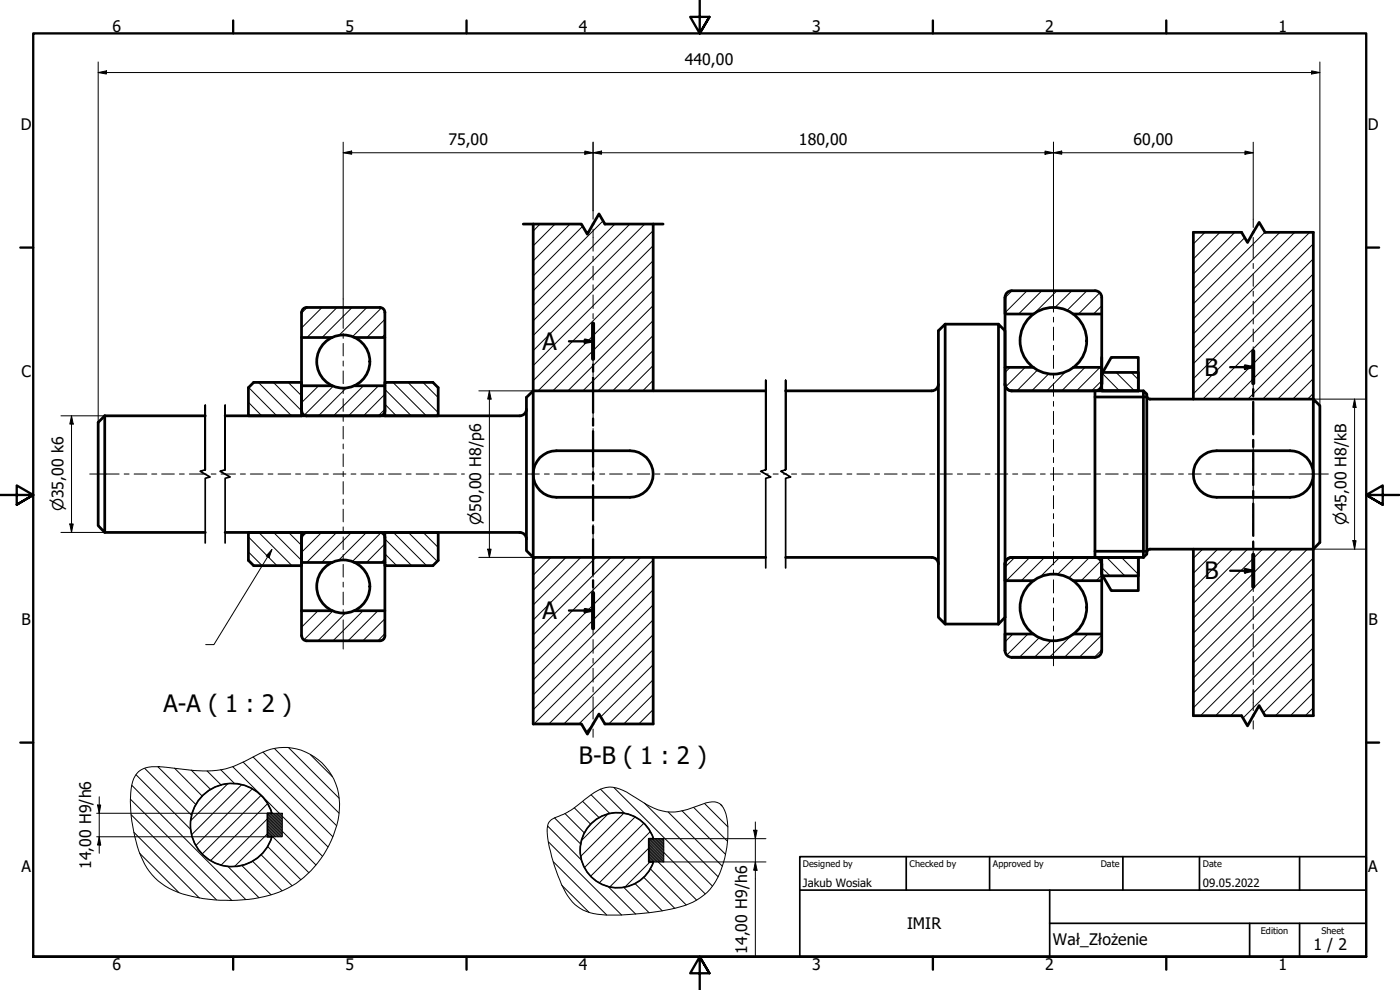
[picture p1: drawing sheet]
<svg xmlns="http://www.w3.org/2000/svg" width="420mm" height="297mm" viewBox="0 0 420 297" stroke-linecap="round" stroke-linejoin="round" font-family="sans-serif">
<!-- layer: Hatch (ISO) -->
<g fill="none" stroke="#000" stroke-width=".3">
<path d="M162.1 67.2l-2.1 2.1M166.6 67.2l-6.6 6.6M171.1 67.2l-11.1 11.1M174.9 67.9l-14.9 14.9M181 66.3l-21 20.9M184.5 67.2l-24.5 24.5M189 67.2l-29 29.1M193.5 67.2l-33.5 33.5M196 73.7l-36 36M196 78.2l-36 36M196 69.2l-36 36M361.6 69.7l-3.5 3.5"/>
<path d="M366.1 69.7l-8 8M370.6 69.7l-12.5 12.5M373.6 71.3l-15.5 15.4M378 66.9l-.4 .4M379.6 69.7l-21.5 21.5M384.1 69.7l-26 26M388.6 69.7l-30.5 30.5M393.1 69.7l-35 34.9M394.1 77.6l-36 36.1M394.1 73.1l-36 36M92.2 92.3l-1.7 1.6M96.6 92.3l-6.1 6.1"/>
<path d="M101.2 92.3l-9.1 9M105.7 92.3l-9.1 9M110.1 92.3l-8.4 8.3M114.5 92.4l-8.7 8.6M115.5 95.8l-5.4 5.5M196 96.2l-21.1 21.1M196 87.2l-30.1 30.1M196 91.7l-25.6 25.6M196 82.7l-34.5 34.6M303.7 87.2l-2.1 2.1M308.2 87.2l-6.6 6.6M312.7 87.2l-7 7"/>
<path d="M317.2 87.2l-6.9 7M321.7 87.2l-5.1 5.1M326.2 87.2l-6 5.9M330.1 87.8l-6.4 6.4M330.6 91.7l-2.4 2.5M394.1 95.6l-24.1 24.1M394.1 91.1l-28.6 28.6M394.1 86.6l-33.1 33.1M394.1 82.2l-36 36M74.6 116.3l8.5 8.5M77.5 114.7l10 10.1M82 114.7l8.5 8.5"/>
<path d="M86.5 114.7l4 4M91.1 115.7l-.6 .6M95.6 115.7l-5.1 5.1M100 115.9l-8.7 8.7M103.9 116.4l-8.3 8.4M109.1 115.7l-9 9.1M113.6 115.7l-9 9.1M115.5 116.8l7.9 8M115.5 100.3l-.9 1M115.5 118.3l-6.4 6.5M117.9 114.7l10.1 10.1M122.4 114.7l9.1 9.1"/>
<path d="M126.9 114.7l4.6 4.6M196 105.1l-12.1 12.2M196 114.1l-3.1 3.2M196 109.7l-7.6 7.6M196 100.6l-16.5 16.7M303.1 110.2l-1.5 1.5M307.7 110.2l-5.9 5.9M311.4 111l-6.2 6.3M314.8 112.1l-5.2 5.2M319.9 111.4l-5.8 5.9M325.6 110.2l-7 7.1M330.1 110.2l-7 7.1"/>
<path d="M330.6 114.2l-3 3.1M330.6 116.4l.9 .9M330.8 112l5.2 5.3M335 111.7l5.5 5.6M339.5 111.7l2.1 2.2M394.1 118l-1.7 1.7M394.1 113.6l-6.1 6.1M394.1 109.1l-10.6 10.6M394.1 104.6l-15.1 15.1M394.1 100.1l-19.6 19.6M74.5 120.7l4 4.1M115.5 121.3l3.4 3.5"/>
<path d="M115.5 122.8l-2 2M77.7 159.8l9.9 9.9M82.1 159.8l8.4 8.3M86.6 159.8l3.9 3.8M92 159.8l-1.5 1.5M96.5 159.8l-6 5.9M101 159.8l-9 9M105.5 159.8l-9 9M110 159.8l-8.4 8.3M114.4 159.8l-8.7 8.7M118 159.8l10 9.9M122.6 159.8l8.7 8.7"/>
<path d="M127 159.8l4.5 4.5M131.5 159.8h.1M74.5 165.6l4.2 4.1M74.5 161.1l8.6 8.6M115.5 167.7l-1.1 1.1M115.5 166.2l3.6 3.5M115.5 161.7l8.1 8M115.5 163.2l-5.5 5.6M160.8 167.2l-.8 .9M165.4 167.2l-5.4 5.4M169.9 167.2l-9.9 9.9M174.3 167.2l-14.3 14.3"/>
<path d="M178.8 167.2l-18.8 18.8M183.3 167.2l-23.3 23.3M187.8 167.2l-27.8 27.8M192.3 167.2l-32.3 32.3M196 177l-36 36M196 172.5l-36 36M196 168l-36 36M304.5 167.2l-2.9 3M309.1 167.2l-7.1 7M313.5 167.2l-7 7M318 167.2l-5.8 5.9M322.5 167.2l-5.1 5.1"/>
<path d="M327 167.2l-6.2 6.2M330.4 168.3l-5.9 5.9M330.6 172.6l-1.6 1.6M330.6 170.3l2.5 2.5M332.1 167.2l5.5 5.6M336.5 167.2l5.1 5.1M341.1 167.2l.5 .6M360.9 164.8l-2.8 2.7M365.4 164.8l-7.3 7.2M369.9 164.8l-11.8 11.7M374.4 164.8l-16.3 16.2M378.9 164.8l-20.8 20.7"/>
<path d="M383.3 164.8l-25.2 25.2M387.9 164.8l-29.8 29.7M392.4 164.8l-34.3 34.1M394.1 176.5l-36 35.9M394.1 171.9l-36 36M394.1 167.4l-36 36M91 183.2l-.5 .5M95.4 183.2l-4.9 5M99.9 183.3l-8.7 8.7M103.8 183.9l-8.4 8.4M109 183.2l-9.1 9.1M113.4 183.2l-8.9 9.1"/>
<path d="M115.5 190.1l-2.1 2.2M115.5 185.7l-6.6 6.6M196 199.4l-15.7 15.7M196 194.9l-22.3 22.3M196 190.4l-26.8 26.8M196 186l-31.3 31.2M196 181.5l-35.7 35.7M304 190.2l-2.4 2.4M308.5 190.2l-6.4 6.4M311.9 191.3l-6 5.9M315.5 192.2l-5 5M321.6 190.5l-6.6 6.7"/>
<path d="M326.5 190.2l-7 7M330.6 195l-2.2 2.2M330.6 190.5l-6.7 6.7M394.1 198.9l-14.9 15M394.1 194.4l-21 21M394.1 189.9l-24.8 24.8M394.1 185.4l-29.3 29.3M394.1 180.9l-33.8 33.8M177.7 217.7l-1.8 1.9M196 212.9l-4.3 4.3M196 208.4l-8.8 8.8M196 203.9l-13.3 13.3"/>
<path d="M394.1 212.3l-2.4 2.4M394.1 207.9l-6.8 6.8M394.1 203.4l-11.3 11.3M39.1 239.8l30.4 30.3M39.6 235.6l34.2 34.3M40.8 232.5l16.4 16.3M43.4 230.6l14.1 14.1M47.4 230l11.4 11.4M52.4 230.5l8.3 8.4M57.4 231.1l5.8 5.7M62.2 231.3l4.2 4.2M66.2 230.9l4.2 4.2"/>
<path d="M68.3 235.2l-11.1 11M69.8 230l27 26.9M72.5 235.4l-15 15M73 228.6l25.4 25.5M75.8 236.7l-17 17M75.9 227.1l24 24M78.4 238.6l-17.7 17.6M78.9 225.7l22.1 22M82.4 224.6l19.3 19.4M86.6 224.3l15.2 15.2M93.2 226.4l6.6 6.6M177.4 238.5l5.7 5.6"/>
<path d="M180.2 236.8l7.4 7.3M184.2 236.3l29.6 29.6M39.4 244.5l25.6 25.5M40.2 249.7l19.6 19.7M41.9 256l11.8 11.8M68.3 259.9l9.4 9.5M72.5 259.6l8.8 8.9M75.8 258.4l8.8 8.9M78.4 256.5l9.2 9.2M80.3 250.2l-9.9 9.8M80.3 245.7l-13.9 13.9M80.3 249.4l12.4 12.5"/>
<path d="M80.3 244.9l14.5 14.6M80.3 250.7l.2 .4M80.3 250.3l.7 .8M80.3 249.9l1.1 1.2M80.3 249l2 2.1M80.3 248.5l2.4 2.6M80.3 248.1l2.9 3M80.3 247.6l3.4 3.5M80.3 247.2l3.8 3.9M80.3 246.7l4.3 4.4M80.3 246.2l4.4 4.5M80.3 245.8l4.4 4.5"/>
<path d="M80.3 245.3l4.4 4.6M80.3 244.5l4.4 4.5M80.3 244l4.4 4.5M80.3 241.1l-17.1 17.1M80.3 254l10 10M80.7 244l4 4.1M81.2 244l3.5 3.6M81.6 244l3.1 3.2M82 244l2.7 2.7M82.5 244l2.2 2.3M82.9 244l1.8 1.8M83.4 244l1.3 1.3"/>
<path d="M84.3 244l.4 .5M164.3 247.8l10.2 10.2M164.6 252.6l22 22M166.1 258.6l16 15.9M166.4 245.4l7.9 7.9M169.5 244.1l5.9 5.8M172.3 242.4l5 4.9M174.9 240.5l4.9 4.8M182.4 244.3l-7.9 7.9M187.1 244.1l-12.8 12.8M190.6 245.2l-15.2 15.1M193.2 247.1l-15.9 15.8"/>
<path d="M193.4 241l22.1 22.1M194.7 254.5l-11.6 11.6M194.7 255.8l14.3 14.3M194.7 258.4l.2 .2M194.7 258l.6 .6M194.7 257.5l1.1 1.1M194.7 257.1l1.5 1.5M194.7 256.7l2 1.9M194.7 256.2l2.4 2.4M194.7 255.3l3.3 3.3M194.7 254.9l3.7 3.7M194.7 254.4l4.2 4.2"/>
<path d="M194.7 254l4.5 4.5M194.7 253.5l4.5 4.5M194.7 253.1l4.5 4.4M194.7 252.7l4.5 4.4M194.7 252.1l4.5 4.6M194.7 251.7l4.5 4.5M195.1 258.6l-7.5 7.5M195.1 251.6l16.5 16.6M195.1 249.5l-15.3 15.4M195.5 251.6l3.7 3.7M196 251.6l3.2 3.3M196.4 251.6l2.8 2.8"/>
<path d="M196.8 251.6l2.4 2.4M197.3 251.6l1.9 1.9M197.7 251.6l1.5 1.5M198.2 251.6l1 1.1M198.6 251.6l.6 .6M199.1 251.6l.1 .2M200.5 243.6l16.3 16.3M204.7 243.3l13 13M208.2 242.2l10.1 10.2M211.5 241.1l6.9 7M216.2 241.3l.5 .5M168.7 265.7l8.1 8"/>
<path d="M182.4 265.9l8.4 8.3M187.1 266.2l7.7 7.7M190.6 265.1l8.2 8.2M193.2 263.2l9.3 9.3M195.1 260.7l10.8 10.8"/>
</g>
<!-- layer: Break Line (ISO) -->
<path d="M61.6 141v-19.4v19.4l-1.5 .4 3 1.7-1.5 .4v19.4M67.6 141v-19.4v19.4l-1.6 .4 3.1 1.7-1.5 .4v19.4M229.8 141v-26.9v26.9l-1.5 .4 3 1.7-1.5 .4v26.9M235.8 141v-26.9v26.9l-1.5 .4 3 1.7-1.5 .4v26.9" fill="none" stroke="#000" stroke-width=".51"/>
<!-- layer: Visible (ISO) -->
<g fill="none" stroke="#000" stroke-width=".83">
<path d="M281.6 99.2l2.1-1.9v89.9l-2.1-2zM283.7 97.3h16M299.7 97.3l1.9 1.9v86l-1.9 2zM158 119.2l2-1.9v49.9l-2-2zM160 117.3h69.8M281.6 115.3a2 2 0 0 1-2 2h-43.8M301.6 115.3a2 2 0 0 0 2 2h39.6M328.6 117.3v49.9M343.2 117.3l1 .9v48l-1 1zM344.2 118.8a.98 .98 0 0 0 1 .9h48.9M394.1 119.7l2 2v41l-2 2.1zM29.5 126.7l1.9-1.9v35l-1.9-2.1z"/>
<path d="M31.4 124.8h30.2M158 122.8a2 2 0 0 1-2 2h-88.4M162.1 137.3a6.9 6.9 0 0 1 4.9-2.1h22a7 7 0 0 1 7 7 7 7 0 0 1-7 7h-22a7 7 0 0 1-6.5-4.3 7 7 0 0 1 1.6-7.6zM360.2 137.3a6.9 6.9 0 0 1 4.9-2.1h22.1a7 7 0 0 1 6.9 7 7 7 0 0 1-6.9 7h-22.1a7 7 0 0 1-6.5-4.3 7 7 0 0 1 1.6-7.6zM31.4 159.8h30.2M67.6 159.8h88.4a2 2 0 0 1 2 2M160 167.2h69.8M235.8 167.2h43.8a2 2 0 0 1 2 2M343.2 167.2h-39.6a2 2 0 0 0-2 2M394.1 164.8h-48.9a.98 .98 0 0 0-1 1M283.7 187.2h16"/>
</g>
<!-- layer: Visible Narrow (ISO) -->
<path d="M328.6 119.1h15.6M328.6 165.4h15.6" fill="none" stroke="#000" stroke-width=".83"/>
<!-- layer: Visible (ISO) -->
<path d="M81.7 244h-1.4v7.1l1.3-.1a12.5 12.5 0 0 1-19.2 6.7 12.5 12.5 0 0 1 0-20.3 12.5 12.5 0 0 1 19.2 6.6M196 251.6h-1.3v7h1.3M196.1 251.6a11.3 11.3 0 0 0-17.3-5.6 11.3 11.3 0 0 0 0 18.2 11.3 11.3 0 0 0 17.3-5.6" fill="none" stroke="#000" stroke-width=".51"/>
<!-- layer: Section Line (ISO) -->
<g fill="none" stroke="#000" stroke-width=".7">
<path d="M178 97.1v10.6M170.8 102.4h7.2M175.5 101.9l2.5 .5-2.5 .5zM178 109.4v2.1M178 113.3v10.5M369.2 110.2h6.9M373.6 109.7l2.5 .5-2.5 .5zM376.1 105.3v9.7M376.1 116.8v2.1M178 125.6v2.1M178 129.4v10.6M376.1 120.6v9.7"/>
<path d="M376.1 132v2.1M376.1 135.9v9.6M178 141.7v2.1M178 145.6v10.5M178 157.9v2.1M376.1 147.3v2.1M376.1 151.1v9.7M178 161.8v10.5M178 174.1v2.1M178 177.9v10.6M369.2 171.2h6.9M373.6 170.7l2.5 .5-2.5 .6z"/>
<path d="M376.1 162.5v2.1M376.1 166.4v9.7M170.8 183.2h7.2M175.5 182.7l2.5 .5-2.5 .5z"/>
</g>
<path d="M178 97.1v10.6M376.1 105.3v9.7M178 177.9v10.6M376.1 166.4v9.7" fill="none" stroke="#000" stroke-width="1.2"/>
<g fill="#000">
<path d="M175.5 101.9l2.5 .5-2.5 .5z" fill-rule="evenodd"/>
<path d="M373.6 109.7l2.5 .5-2.5 .5z" fill-rule="evenodd"/>
<path d="M373.6 170.7l2.5 .5-2.5 .6z" fill-rule="evenodd"/>
<path d="M175.5 182.7l2.5 .5-2.5 .5z" fill-rule="evenodd"/>
</g>
<!-- layer: Border (ISO) -->
<g fill="none" stroke="#000" stroke-width=".7">
<path d="M70 6.1v3.9M140 6.1v3.9M210 0v10l-2.9-4.9h5.8l-2.9 4.9 2.9-4.9M280 6.1v3.9M350 6.1v3.9M6.1 74.3h3.9M410 74.3h3.9M0 148.5h10l-5-2.8v5.7l5-2.9-5 2.9M420 148.5h-10l5-2.8v5.7l-5-2.9 5 2.9M6.1 222.8h3.9M410 222.8h3.9M10 287.1v-277.1h400v277.1h-400h400"/>
<path d="M70 287.1v3.8M140 287.1v3.8M212.9 292l-2.9-4.9 2.9 4.9h-5.8l2.9-4.9v9.9M280 287.1v3.8M350 287.1v3.8"/>
</g>
<!-- layer: Title (ISO) -->
<path d="M240 257h170v30.1h-170zM272 257v10.1M297 257v10.1M337 257v10.1M360 257v10.1M390 257v10.1M240 267.1h170M315 277h95M315 267.1v20M375 277v10.1M390 277v10.1" fill="none" stroke="#000" stroke-width=".51"/>
<!-- layer: Sketch Geometry (ISO) -->
<g fill="none" stroke="#000" stroke-width=".83">
<path d="M157 67.2h3M160 67.2h14.5l1.8 3.1 3.5-6.1 1.7 3h17.5M160 67.2v50.1M196 67.2v50.1M90.5 93.7v29.5M92 92.3h22a1.49 1.49 0 0 1 1.5 1.4v29.6a1.49 1.49 0 0 1-1.5 1.5h-22M92 92.3a1.49 1.49 0 0 0-1.4 1.4M301.6 89.2a2 2 0 0 1 2-2h25a2 2 0 0 1 2 2M310.1 94.2h-8.5v-4.9v25.9a2 2 0 0 0 2 2.1h25a2 2 0 0 0 2-2M322.1 94.2h8.5M330.6 89.3v25.9M76.1 114.7h14.4v10.1h-16v-8.5z"/>
<path d="M90.5 115.7h9.1M90.5 101.3h9.1M106.4 115.7h9.1M106.4 101.3h9.1M115.5 114.7h14.4l1.6 1.6v8.5h-16zM301.6 110.2h8.5M322.1 110.2h8.5v5M330.6 117.3h11M330.9 111.7h10.7v5.6M333.5 107.2h8.1v10.1h-11v-5zM358.1 119.7v-50h14.5l1.8 3.1 3.5-6.1 1.8 3h14.4v50M90.6 123.3a1.49 1.49 0 0 0 1.4 1.5"/>
<path d="M74.5 159.8h16v9.9h-14.4l-1.6-1.6zM92 159.8h22a1.49 1.49 0 0 1 1.5 1.4v29.5M92 159.8a1.49 1.49 0 0 0-1.4 1.4M115.5 159.8h16v8.3l-1.6 1.6h-14.4zM90.5 168.8h9.1M90.5 161.2v29.5M106.4 168.8h9.1M160 167.2v50h14.5l1.8 3.1 3.5-6.1 1.7 3h14.5v-50M301.6 169.2v26a2 2 0 0 0 2.1 2h24.9a2 2 0 0 0 2-2v-26M301.6 174.2h8.5M301.6 169.2a2 2 0 0 1 2.1-2h24.9a2 2 0 0 1 2 2M322.1 174.2h8.5"/>
<path d="M330.6 167.2h11v10h-8.1l-2.9-4.9zM330.6 167.2h11M341.6 167.2v5.6h-10.7M358.1 164.8v49.9h14.5l1.8 3.1 3.5-6.1 1.8 3h14.4v-49.9M90.5 183.2h9.1M90.6 190.8a1.49 1.49 0 0 0 1.4 1.5M106.4 183.2h9.1M115.5 190.8a1.49 1.49 0 0 1-1.5 1.5h-22M301.6 190.2h8.5M322.1 190.2h8.5"/>
<circle cx="103" cy="108.5" r="8"/>
<circle cx="316.1" cy="102.3" r="10"/>
<circle cx="103" cy="176" r="8"/>
<circle cx="316.1" cy="182.3" r="10"/>
</g>
<g fill="none" stroke="#000" stroke-width=".3">
<path d="M90.5 93.7v29.5M92 92.3h22a1.49 1.49 0 0 1 1.5 1.4v29.6a1.49 1.49 0 0 1-1.5 1.5h-22M92 92.3a1.49 1.49 0 0 0-1.4 1.4M90.5 115.7h9.1M90.5 101.3h9.1M106.4 115.7h9.1M106.4 101.3h9.1M90.6 123.3a1.49 1.49 0 0 0 1.4 1.5M74.5 159.8h57M92 159.8a1.49 1.49 0 0 0-1.4 1.4M114 159.8a1.49 1.49 0 0 1 1.5 1.4v29.5M90.5 168.8h9.1"/>
<path d="M90.5 161.2v29.5M106.4 168.8h9.1M90.5 183.2h9.1M90.6 190.8a1.49 1.49 0 0 0 1.4 1.5M106.4 183.2h9.1M115.5 190.8a1.49 1.49 0 0 1-1.5 1.5h-22M41.6 231.5a9.5 9.5 0 0 1 7.2-1.4l3.9 .5a38.3 38.3 0 0 0 15.1 .1l1.2-.4a58.5 58.5 0 0 0 10.1-4.7 16.5 16.5 0 0 1 22.7 14.1 29 29 0 0 1-8.5 21.5 29.5 29.5 0 0 1-20.5 8.8 43.1 43.1 0 0 1-22-3.4 19.5 19.5 0 0 1-9.6-12.7 39.7 39.7 0 0 1-1.4-19.4l.8-1.7zM80.3 244h4.4v7.1h-4.4zM81.7 244h-1.4v7.1h1.4a12.5 12.5 0 0 1-19.2 6.8 12.5 12.5 0 0 1-.2-20.4 12.5 12.5 0 0 1 19.3 6.5M165.1 246.3l.8-.6a26.5 26.5 0 0 0 9.7-5.9l1.8-1.3a8.6 8.6 0 0 1 10.7-.8l3.4 2.1a16.6 16.6 0 0 0 11.1 3.8l3.7-.7 5.5-2a4.1 4.1 0 0 1 5.2 1.4 18.6 18.6 0 0 1 1.3 10.4 25.8 25.8 0 0 1-6.1 15.1 20.6 20.6 0 0 1-10.8 5 72.3 72.3 0 0 1-22.1 1.5 12.3 12.3 0 0 1-10.1-7.7 48.5 48.5 0 0 1-5-17.9 3.2 3.2 0 0 1 .9-2.4zM194.7 251.6h4.5v7h-4.5zM196.1 251.6a11.3 11.3 0 0 0-17.3-5.6 11.3 11.3 0 0 0 0 18.2 11.3 11.3 0 0 0 17.3-5.6"/>
<circle cx="103" cy="108.5" r="8"/>
<circle cx="103" cy="176" r="8"/>
</g>
<!-- layer: Centerline (ISO) -->
<g fill="none" stroke="#000" stroke-width=".3">
<path d="M178 63.2v2.6M178 68.8v6.6M178 76.9v1.4M178 79.9v4.1M376.1 65.8v2.4M376.1 71.2v6.4M376.1 79v1.6M103 89.7v8.8M178 85.5v1.5M178 88.5v4.1M178 94.1v1.5M178 97.1v4.1"/>
<path d="M316.2 84.8v8.8M316.2 95.2v1.4M316.2 98.2v3.9M376.1 82.1v3.8M376.1 87.4v1.5M376.1 90.4v3.8M376.1 95.7v1.5M376.1 98.7v3.8M103 100.1v1.4M103 103v3.8M103 108.3v1.5M103 111.3v3.8"/>
<path d="M103 116.6v1.5M103 119.6v3.8M178 102.7v1.5M178 105.7v4.1M178 111.3v1.5M178 114.3v4.2M178 119.9v1.6M316.2 103.6v1.5M316.2 106.6v3.9M316.2 112v1.5M316.2 115v3.9M376.1 104.1v1.4"/>
<path d="M376.1 107v3.9M376.1 112.4v1.4M376.1 115.4v3.8M103 124.9v1.5M103 127.9v3.8M103 133.2v1.5M103 136.2v3.8M178 122.9v4.1M178 128.6v1.4M178 131.6v4.1M178 137.2v1.5M316.2 120.4v1.5"/>
<path d="M316.2 123.4v4M316.2 128.8v1.6M316.2 131.9v3.8M316.2 137.3v1.5M376.1 120.7v1.5M376.1 123.7v3.8M376.1 129v1.5M376.1 132v3.8M376.1 137.3v1.5M26.9 142.2h8.9M37.3 142.2h1.4M40.3 142.2h3.8"/>
<path d="M45.5 142.2h1.6M48.5 142.2h3.8M53.8 142.2h1.5M56.8 142.2h5M63.4 142.2h1.4M66.4 142.2h4.3M72.1 142.2h1.6M75.1 142.2h3.8M80.5 142.2h1.4M83.4 142.2h3.8M88.7 142.2h1.5M91.8 142.2h3.7"/>
<path d="M97 142.2h1.6M100 142.2h3.8M103 141.5v1.5M103 144.5v3.8M103 149.8v1.5M103 152.8v3.8M103 158.1v1.5M105.3 142.2h1.5M108.3 142.2h3.8M113.6 142.2h1.5M116.6 142.2h3.8M121.9 142.2h1.5"/>
<path d="M124.9 142.2h3.8M130.2 142.2h1.5M133.2 142.2h3.8M138.5 142.2h.9M146.8 142.2h1.5M149.8 142.2h3.7M155.1 142.2h1.5M158.1 142.2h3.8M163.4 142.2h1.4M166.4 142.2h3.8M171.6 142.2h1.6M174.7 142.2h3.7"/>
<path d="M178 140.2v4.1M178 145.8v1.5M178 148.8v4.1M178 154.4v1.5M178 157.4v4.1M180 142.2h1.5M182.9 142.2h3.9M188.2 142.2h1.5M191.3 142.2h3.7M196.5 142.2h1.6M199.5 142.2h3.8M204.9 142.2h1.4"/>
<path d="M207.8 142.2h3.8M213.1 142.2h1.5M216.1 142.2h3.8M221.4 142.2h1.5M224.4 142.2h3.8M229.7 142.2h.9M232 142.2h1.6M235.1 142.2h1M237.6 142.2h1.5M240.6 142.2h3.7M245.9 142.2h1.5M248.9 142.2h3.8"/>
<path d="M254.2 142.2h1.5M257.2 142.2h3.8M262.4 142.2h1.6M265.4 142.2h3.8M270.8 142.2h1.4M273.7 142.2h3.9M279 142.2h1.5M282.1 142.2h3.7M287.3 142.2h1.6M290.3 142.2h3.8M295.7 142.2h1.4M298.6 142.2h3.9"/>
<path d="M303.9 142.2h1.5M306.9 142.2h3.8M312.2 142.2h1.5M315.2 142.2h3.8M316.2 140.3v3.9M316.2 145.7v1.5M316.2 148.7v3.9M316.2 154.1v1.5M316.2 157.1v3.9M320.5 142.2h1.5M323.5 142.2h3.8M328.8 142.2h1.5"/>
<path d="M331.8 142.2h3.8M337.1 142.2h1.5M340.1 142.2h3.8M345.4 142.2h1.5M348.4 142.2h3.8M353.7 142.2h1.5M356.7 142.2h3.8M361.9 142.2h1.6M365 142.2h3.7M370.3 142.2h1.5M373.3 142.2h3.8M376.1 140.3v3.8"/>
<path d="M376.1 145.7v1.5M376.1 148.6v3.8M376.1 154v1.5M376.1 157v3.8M378.5 142.2h1.5M381.6 142.2h3.7M386.8 142.2h1.6M389.8 142.2h8.9M103 161.1v3.8M103 166.4v1.5M103 169.3v3.9M103 174.7v1.4"/>
<path d="M103 177.7v3.8M178 163.1v1.4M178 166v4.2M178 171.6v1.6M178 174.7v4M316.2 162.5v1.6M316.2 165.5v4M316.2 171v1.5M316.2 174v3.9M316.2 179.4v1.5M376.1 162.3v1.5M376.1 165.3v3.8"/>
<path d="M376.1 170.6v1.5M376.1 173.6v3.9M376.1 178.9v1.6M103 182.9v1.6M103 186v8.7M178 180.3v1.5M178 183.2v4.2M178 188.9v1.5M178 191.9v4.1M178 197.5v1.5M316.2 182.4v3.9M316.2 187.8v1.5"/>
<path d="M316.2 190.8v9M376.1 182v3.8M376.1 187.2v1.6M376.1 190.3v3.8M376.1 195.6v1.5M376.1 198.6v3.8M178 200.5v4.1M178 206.1v1.5M178 209.1v6.7M178 218.7v2.5M376.1 203.9v1.5M376.1 206.9v6.3"/>
<path d="M376.1 216.3v2.4"/>
</g>
<!-- layer: Dimension (ISO) -->
<g fill="none" stroke="#000" stroke-width=".3">
<path d="M29.5 18.6v108.1M396.1 18.6v103.1M29.5 21.8l2.4-.5v.9zM29.5 21.8h366.6M393.6 21.3l2.5 .5-2.5 .4zM103 45.8l2.5-.5v1zM103 45.8h273.1M103 42.7v47M175.5 45.3l2.5 .5-2.5 .5zM178 45.8l2.5-.5v1zM178 42.7v20.5M313.6 45.3l2.6 .5-2.6 .5z"/>
<path d="M316.2 45.8l2.4-.5v1zM316.2 42.7v42.1M373.6 45.3l2.5 .5-2.5 .5zM376.1 42.7v23.1M143.7 117.3h16.3M146.9 117.3l.5 2.4h-1zM146.9 117.3v49.9M394.1 119.7h15.6M406.5 119.7l.5 2.5h-1zM406.5 119.7v45.1M18.3 124.8h13.1M21.5 124.8l.5 2.4h-1z"/>
<path d="M21.5 124.8v35M18.3 159.8h13.1M21 157.2h1l-.5 2.6zM143.7 167.2h16.3M146.4 164.8h1l-.5 2.4zM394.1 164.8h15.6M406 162.2h1l-.5 2.6zM29.8 239.1v16.9M29 244h51.3M29 251.1h51.3M29.3 241.5h.9l-.4 2.5zM29.8 251.1l.4 2.4h-.9z"/>
<path d="M196 251.6h33.9M199.2 258.6h30.7M226.2 249.1h1l-.5 2.5zM226.7 258.6l.5 2.5h-1zM226.7 246.6v40.4"/>
</g>
<g fill="#000">
<path d="M29.5 21.8l2.4-.5v.9z" fill-rule="evenodd"/>
<path d="M393.6 21.3l2.5 .5-2.5 .4z" fill-rule="evenodd"/>
<path d="M103 45.8l2.5-.5v1z" fill-rule="evenodd"/>
<path d="M175.5 45.3l2.5 .5-2.5 .5z" fill-rule="evenodd"/>
<path d="M178 45.8l2.5-.5v1z" fill-rule="evenodd"/>
<path d="M313.6 45.3l2.6 .5-2.6 .5z" fill-rule="evenodd"/>
<path d="M316.2 45.8l2.4-.5v1z" fill-rule="evenodd"/>
<path d="M373.6 45.3l2.5 .5-2.5 .5z" fill-rule="evenodd"/>
<path d="M146.9 117.3l.5 2.4h-1z" fill-rule="evenodd"/>
<path d="M21.5 124.8l.5 2.4h-1z" fill-rule="evenodd"/>
<path d="M406.5 119.7l.5 2.5h-1z" fill-rule="evenodd"/>
<path d="M21 157.2h1l-.5 2.6z" fill-rule="evenodd"/>
<path d="M146.4 164.8h1l-.5 2.4z" fill-rule="evenodd"/>
<path d="M406 162.2h1l-.5 2.6z" fill-rule="evenodd"/>
<path d="M29.3 241.5h.9l-.4 2.5z" fill-rule="evenodd"/>
<path d="M29.8 251.1l.4 2.4h-.9z" fill-rule="evenodd"/>
<path d="M226.2 249.1h1l-.5 2.5z" fill-rule="evenodd"/>
<path d="M226.7 258.6l.5 2.5h-1z" fill-rule="evenodd"/>
</g>
<!-- layer: Symbol (ISO) -->
<path d="M81.6 164.9l-.8 2.4-.9-.5zM81.6 164.9l-17.4 28.5h-2.5" fill="none" stroke="#000" stroke-width=".3"/>
<path d="M81.6 164.9l-.8 2.4-.9-.5z" fill-rule="evenodd" fill="#000"/>
<g font-size="7.2">
<text x="162.8" y="105">A</text>
<text x="361.4" y="112.8">B</text>
<text x="361.4" y="173.8">B</text>
<text x="162.8" y="185.9">A</text>
<text x="49" y="213.6">A-A ( 1 : 2 )</text>
<text x="173.7" y="229.3">B-B ( 1 : 2 )</text>
</g>
<g font-size="4.8">
<text x="33.7" y="9.6">6</text>
<text x="103.7" y="9.6">5</text>
<text x="173.7" y="9.6">4</text>
<text x="243.7" y="9.6">3</text>
<text x="313.7" y="9.6">2</text>
<text x="383.7" y="9.6">1</text>
<text x="205.5" y="19.4">440,00</text>
<text x="6.2" y="38.9">D</text>
<text x="410.5" y="38.9">D</text>
<text x="134.6" y="43.4">75,00</text>
<text x="239.8" y="43.4">180,00</text>
<text x="340.2" y="43.4">60,00</text>
<text x="6.4" y="113.1">C</text>
<text x="410.7" y="113.1">C</text>
<text x="6.4" y="187.4">B</text>
<text x="410.7" y="187.4">B</text>
<text x="6.4" y="261.7">A</text>
<text x="27.4" y="260.8" transform="rotate(-90 27.4 260.8)">14,00 H9/h6</text>
<text x="410.7" y="261.7">A</text>
<text x="272.2" y="278.8">IMIR</text>
<text x="224.3" y="286.2" transform="rotate(-90 224.3 286.2)">14,00 H9/h6</text>
<text x="316" y="283.5">Wał_Złożenie</text>
<text x="394.2" y="285">1 / 2</text>
<text x="33.7" y="290.9">6</text>
<text x="103.7" y="290.9">5</text>
<text x="173.7" y="290.9">4</text>
<text x="243.7" y="290.9">3</text>
<text x="313.7" y="290.9">2</text>
<text x="383.7" y="290.9">1</text>
</g>
<g font-size="4.6">
<text x="19" y="153.5" transform="rotate(-90 19 153.5)">⌀35,00 k6</text>
<text x="144.4" y="157.5" transform="rotate(-90 144.4 157.5)">⌀50,00 H8/p6</text>
<text x="404.1" y="157.4" transform="rotate(-90 404.1 157.4)">⌀45,00 H8/kB</text>
</g>
<g font-size="3.4">
<text x="241" y="266">Jakub Wosiak</text>
<text x="361" y="266">09.05.2022</text>
</g>
<g font-size="2.7">
<text x="241" y="260.1">Designed by</text>
<text x="273" y="260.1">Checked by</text>
<text x="298" y="260.1">Approved by</text>
<text x="330.3" y="260">Date</text>
<text x="361" y="260">Date</text>
<text x="378.4" y="280.1">Edition</text>
<text x="396.6" y="280.1">Sheet</text>
</g>
</svg>
